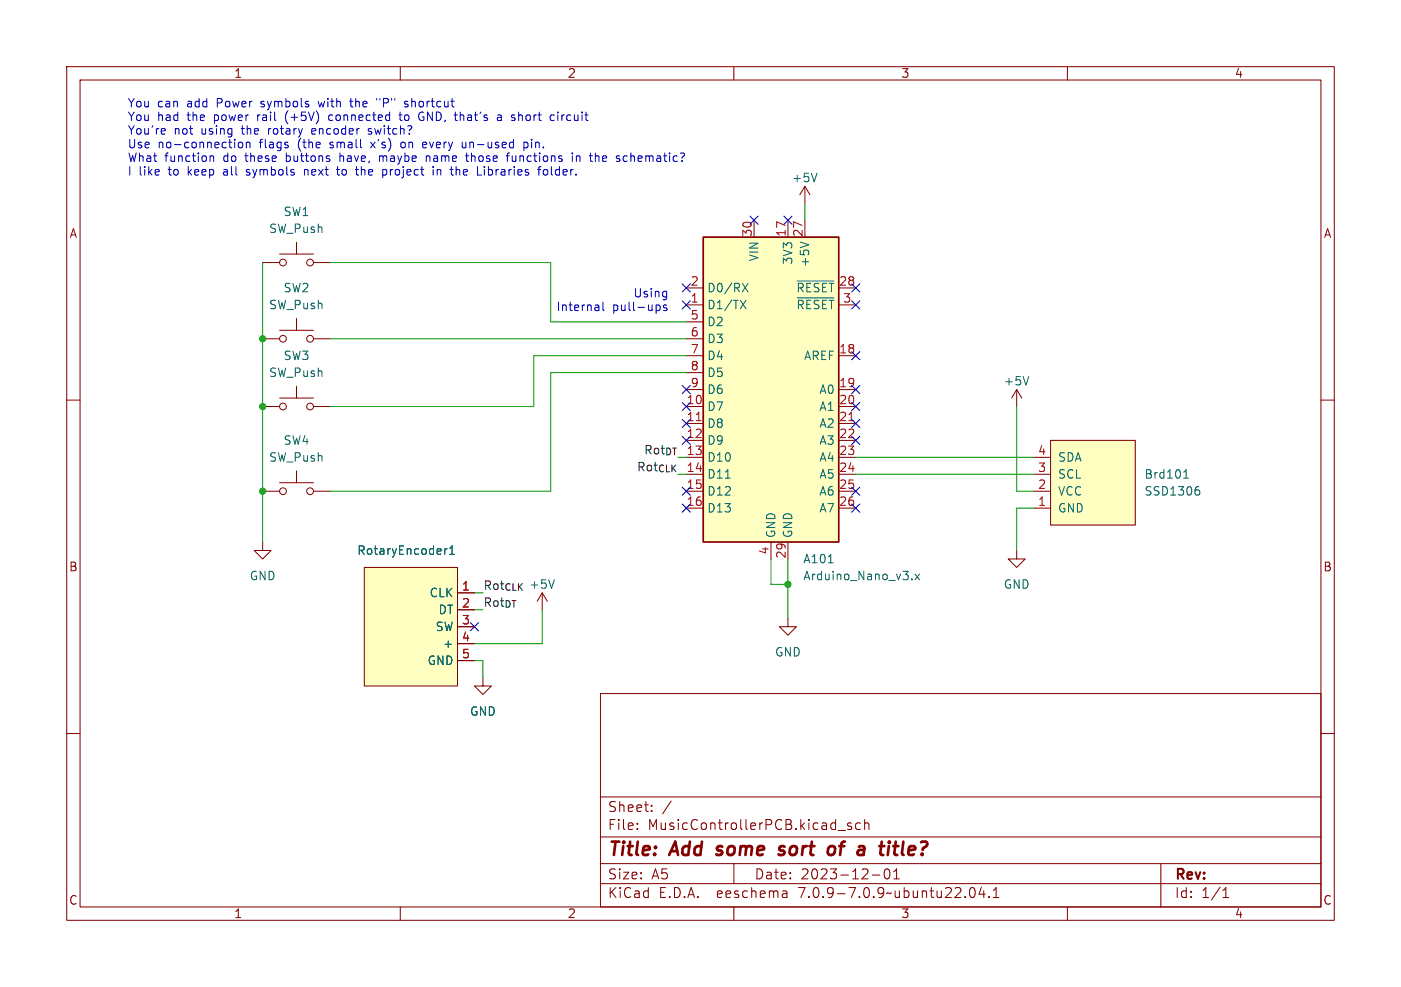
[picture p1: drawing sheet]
<svg xmlns="http://www.w3.org/2000/svg" width="210mm" height="148mm" viewBox="0 0 210 148" stroke-linecap="round" stroke-linejoin="round" font-family="sans-serif">
<g fill="none" stroke="#840000" stroke-width=".15">
<path d="M10 10h190v128h-190zM12 12h186v124h-186zM60 10v2M110 10v2M160 10v2M39.4 39.4h2.5M41.9 38.1h5.1M44.4 36.3v1.8M47 39.4h2.5M113 33v2.6M118.1 33v2.6M120.6 27.9l-.7 1.3"/>
<path d="M120.6 27.9v2.6M120.6 33v2.6M120.6 27.9l.8 1.3M10 60h2M39.4 50.8h2.5M41.9 59.7h5.1M41.9 49.5h5.1M44.4 47.8v1.7M44.4 57.9v1.8M47 50.8h2.5M102.9 50.8h2.5M102.9 45.7h2.5"/>
<path d="M102.9 53.3h2.5M102.9 58.4h2.5M102.9 43.2h2.5M102.9 48.3h2.5M102.9 55.9h2.5M125.7 45.7h2.6M125.7 53.3h2.6M125.7 58.4h2.6M125.7 43.2h2.6M152.4 58.4l-.8 1.3M152.4 58.4v2.6M152.4 58.4l.8 1.3"/>
<path d="M198 60h2M39.4 61h2.5M39.4 73.7h2.5M41.9 72.4h5.1M44.4 70.6v1.8M47 61h2.5M47 73.7h2.5M102.9 61h2.5M102.9 63.5h2.5M102.9 66h2.5M102.9 68.6h2.5M102.9 71.1h2.5"/>
<path d="M102.9 73.7h2.5M102.9 76.2h2.5M125.7 61h2.6M125.7 63.5h2.6M125.7 66h2.6M125.7 68.6h2.6M125.7 71.1h2.6M125.7 73.7h2.6M125.7 76.2h2.6M154.9 68.6h2.6M154.9 71.1h2.6M154.9 73.7h2.6"/>
<path d="M154.9 76.2h2.6M157.5 66h12.7v12.7h-12.7zM39.4 81.3v1.3h1.2l-1.2 1.2-1.3-1.2h1.3M54.6 85.1h14v17.8h-14zM68.6 88.9h2.5M68.6 91.4h2.5M68.6 94h2.5M68.6 96.5h2.5M68.6 99.1h2.5M81.3 88.9l-.8 1.3M81.3 88.9v2.5M81.3 88.9l.7 1.3"/>
<path d="M115.6 81.3v2.5M118.1 92.7v1.3h1.3l-1.3 1.3-1.3-1.3h1.3M118.1 81.3v2.5M152.4 82.6v1.2h1.3l-1.3 1.3-1.3-1.3h1.3M10 110h2M72.4 101.6v1.3h1.3l-1.3 1.2-1.3-1.2h1.3M90 104h108v32h-108zM90 119.5h108M198 110h2M60 136v2M90 132.5h108M90 129.5h108"/>
<path d="M90 125.5h108M95.5 124.2v.2M95.5 123.5v.1M97.7 121.5v.2M97.7 120.8v.1M100.6 120.1l-1.3 1.9M110 136v2M110 129.5v3M117.9 133.7l.1 .9M118 134.5l-.2 .1M118 133.9l-.2 .1M125.6 124.5h1.2"/>
<path d="M127.6 123.5l-.3-.1-.3 .2 .1 .2 .5 .2v.3h-.6M129 123.5l-.5-.1-.2 .3v.4l.1 .2h.6M129.6 123.5a.37 .37 0 0 1 .7 .1v.8M129.6 122.9v1.5M130.8 131.2h1.1M132.7 130.4l.3-.1a.94 .94 0 0 1 0 1.5h-.1a.91 .91 0 0 1-.2-1.4zM134 131.8h.8M134 130.7l.4-.4v1.5M145.5 133.2l.3-.1a.94 .94 0 0 1 0 1.5h-.1a.91 .91 0 0 1-.2-1.4zM147.1 133l-.3 1.1h.9M147.5 133.6v1M148.3 134.4v.2"/>
<path d="M148.9 134.6h.9M148.9 133.5l.4-.4v1.5M160 136v2M174 129.5v6.5M183.3 134.6h.9M183.3 133.5l.5-.4v1.5"/>
<circle cx="42.4" cy="39.4" r=".51"/>
<circle cx="46.5" cy="39.4" r=".51"/>
<circle cx="42.4" cy="50.8" r=".51"/>
<circle cx="46.5" cy="50.8" r=".51"/>
<circle cx="42.4" cy="61" r=".51"/>
<circle cx="42.4" cy="73.7" r=".51"/>
<circle cx="46.5" cy="61" r=".51"/>
<circle cx="46.5" cy="73.7" r=".51"/>
</g>
<g fill="none" stroke="#840000" stroke-width=".4">
<path d="M107.4 128.1l.1 .1M107.6 127l-.1 .3v.1M117.6 127a.49 .49 0 0 0-.8 .3l.1 .1 .6 .2 .1 .3-.3 .3-.6-.1M124.9 126.9l.3 .4-.1 .5-.2 .3M125.8 126.9h.8M132.2 126.2l-.2 1.7M133.3 126.2l-.1 .1 .1 .1M133.3 126.2l.1 .1-.1 .1M133.3 126.2v.2M133.9 126.9h.8M134.3 126.2l-.2 1.7M134.3 128.2h.2"/>
<path d="M135.4 126.2l-.2 1.7 .2 .3"/>
</g>
<g fill="none" stroke="#006464" stroke-width=".15">
<path d="M120 36.3l1.2 .4M122.5 26l-.5 1.2M111 45l.8 1.3M111.3 42.5l.8 1.3M111.8 45l-.8 1.3M112.1 42.5l-.8 1.3M119.5 42.1h5.5M119.5 44.7h5.5M154.2 56.5l-.4 1.2M108.7 71.7h.8M177.4 71.7h.8M177.4 70.8l.4-.4v1.3"/>
<path d="M179.4 73.5h.3l.1 .2v.4l-.4 .1M179.5 73h.2M66.7 82.3v.8M67 82.3h-.2l-.1 .2M67.4 83.1h.7M67.4 82.2l.4-.3v1.2M83.1 86.9l-.4 1.3M124.2 84.4h.7M136.7 86.8v.1M137.2 86.1l.6 .8M137.8 86.1l-.6 .8"/>
</g>
<g fill="#ffffc2" stroke="#ffffc2" stroke-width=".15">
<path d="M54.6 85.1h14v17.8h-14z"/>
<path d="M105.4 35.6h20.3v45.7h-20.3z"/>
<path d="M157.5 66h12.7v12.7h-12.7z"/>
</g>
<path d="M105.4 35.6h20.3v45.7h-20.3z" fill="none" stroke="#840000" stroke-width=".25"/>
<path d="M104.4 63.1h.7M127.2 63.1h.8" fill="none" stroke="#a90000" stroke-width=".15"/>
<g fill="none" stroke="#0000c2" stroke-width=".15">
<path d="M24.6 19.3l.2 .3-.6 .1M42.9 17.2l-.1 .5 .1 .5M46.9 19.3l-.2 .2v.4l.2 .2M47.3 19.6l-.6 .1M47.7 15.2l.2 .8M49.8 17.2h-.3l-.2 .3v.5l.5 .1M52.4 15.2h.5M52.6 14.8v1.1l.3 .1M55.6 19.3h-.2l-.2 .2 .1 .1 .3 .1M56.5 14.8v.2M56.9 14.8v.2M59.8 17.2h.5"/>
<path d="M60 16.8v1.1l.3 .2M61.1 15.2h-.3l-.2 .2 .1 .1 .4 .2v.3h-.5M63.2 16.8l-.2 .1M63.3 17.5h.2M63.4 16.8l.1 .1M63.5 18l-.2 .1-.3-.1M74.6 17.3h.5l.1 .8M75.2 17.5l-.5 .1a.25 .25 0 0 0-.2 .2 .25 .25 0 0 0 .2 .3l.5-.1M78.1 17.2l-.3 .2M83 17.2l.1 .1M83.1 18l-.1 .1M83.6 16.8v.1"/>
<path d="M83.6 17.2v.9M24.7 20.1h-.1M31.5 23.4v.8M31.5 23.5l.2-.1h.3v.8M35.8 21.4l.3-.1 .3 .3v.3l-.3 .3-.3-.1-.1-.2v-.3zM36.9 21.4l.2-.1 .3 .1 .1 .8M36.9 21.3v.9M36.9 26.2l.2 .1M37.1 25.4l-.2 .2 .2 .2M45.6 25.4v.9M46 25.4l-.4 .1M50.4 25.4h.5"/>
<path d="M50.6 25v1.1l.3 .2M51 22.9v1.3M51.1 23.4l-.1 .1M53.3 25.4h.4M53.6 26.3h.1M55.2 20.1h.4M55.6 21.3l.6 .9M56.2 21.3l-.6 .9M56.9 23.4v.8M57.2 23.4l-.3 .1M57.5 25.4h.2l.3 .3-.1 .4-.4 .2M60.5 21.3l-.3 .1-.1 .2 .1 .4 .3 .2"/>
<path d="M63.4 21.4h.5M63.4 22.1h.5M63.9 23.5l.4-.1 .1 .1M63.9 23.4v.8M64 21.6l-.6 .1M64.9 25v.1M64.9 25.4v.9M65.5 25.5l.4-.1 .2 .2M65.5 25.4v.9M68.4 25.5l.3-.1 .2 .2M69.8 23.4h.5M69.8 22l-.2 .2-.3-.1"/>
<path d="M69.8 21.3v.9M69.9 22.9v1.1l.4 .2M72.6 25v.1M72.6 25.4v.9M75.9 23.4h.5M76.2 22.9l-.1 .2v1.1M76.8 23.4v.6l.2 .2M78.5 21.4l.4-.1 .2 .3v.3l-.1 .2h-.5M78.5 21.3v1.3M80.6 25.4h.5M81 25h-.2M81.6 25.5l.3-.1 .2 .3v.3l-.2 .3-.3-.1-.2-.2v-.3z"/>
<path d="M85.8 22.9v.2M85.8 23.4v.8M86.4 23.5l.4-.1 .1 .1M86.4 23.4v.8M89.3 23.4h.3l.2 .1M94 23.4h-.3l-.3 .2v.4l.1 .2h.5M89.7 45.8l.1 .8M89.8 46.5l-.2 .1M89.8 46l-.2 .1M90.4 45.3v1.1l.2 .2M98.5 45.7h.2l.3 .3-.1 .5-.4 .1M99.8 43.7h.1"/>
<path d="M99.9 43.7v1.1M99.9 44.5h-.1M99.9 45.8l-.3-.1-.2 .2 .1 .2 .4 .1v.3h-.5"/>
</g>
<g fill="none" stroke="#009600" stroke-width=".15">
<path d="M39.4 39.4v41.9M49.5 39.4h33v8.9h20.4M120.6 30.5v2.5M49.5 50.8h53.4M102.9 55.9h-20.4v17.8h-33M102.9 53.3h-22.9v7.7h-30.5M128.3 68.6h26.6M128.3 71.1h26.6M152.4 61v12.7h2.5M154.9 76.2h-2.5v6.4M71.1 91.4h1.3M71.1 99.1h1.3v2.5"/>
<path d="M71.1 88.9h1.3M81.3 91.4v5.1h-10.2M115.6 83.8v3.8h2.5M118.1 83.8v8.9"/>
</g>
<g fill="none" stroke="#000084" stroke-width=".15">
<path d="M112.4 32.4l1.2 1.2M113.6 32.4l-1.2 1.2M117.5 32.4l1.2 1.2M118.7 32.4l-1.2 1.2M102.3 57.8l1.2 1.2M102.3 42.6l1.2 1.2M102.3 45.1l1.2 1.2M103.5 57.8l-1.2 1.2M103.5 42.6l-1.2 1.2M103.5 45.1l-1.2 1.2M127.7 57.8l1.2 1.2M127.7 42.6l1.2 1.2"/>
<path d="M127.7 52.7l1.2 1.2M127.7 45.1l1.2 1.2M128.9 57.8l-1.2 1.2M128.9 42.6l-1.2 1.2M128.9 52.7l-1.2 1.2M128.9 45.1l-1.2 1.2M102.3 60.4l1.2 1.2M102.3 73.1l1.2 1.2M102.3 62.9l1.2 1.2M102.3 65.4l1.2 1.2M102.3 75.6l1.2 1.2M103.5 60.4l-1.2 1.2"/>
<path d="M103.5 73.1l-1.2 1.2M103.5 62.9l-1.2 1.2M103.5 65.4l-1.2 1.2M103.5 75.6l-1.2 1.2M127.7 62.9l1.2 1.2M127.7 75.6l1.2 1.2M127.7 65.4l1.2 1.2M127.7 73.1l1.2 1.2M127.7 60.4l1.2 1.2M128.9 62.9l-1.2 1.2M128.9 75.6l-1.2 1.2M128.9 65.4l-1.2 1.2"/>
<path d="M128.9 73.1l-1.2 1.2M128.9 60.4l-1.2 1.2M70.5 93.4l1.2 1.2M71.7 93.4l-1.2 1.2"/>
</g>
<g fill="#009600" stroke="#009600" stroke-width=".15">
<circle cx="39.4" cy="50.8" r=".46"/>
<circle cx="39.4" cy="73.7" r=".46"/>
<circle cx="39.4" cy="61" r=".46"/>
<circle cx="118.1" cy="87.6" r=".46"/>
</g>
<g font-size="2.8" fill="#840000">
<text x="91" y="128.9">Title:</text>
<text x="100.7" y="128.9">Add</text>
<text x="108.3" y="128.9">some</text>
<text x="118.5" y="128.9">sort</text>
<text x="126.6" y="128.9">of</text>
<text x="131.9" y="128.9">a</text>
<text x="136" y="128.9">title?</text>
</g>
<g font-size="2.1" fill="#840000">
<text x="91" y="124.7">File:</text>
<text x="91" y="122">Sheet:</text>
<text x="97.1" y="124.7">MusicControllerPCB.kicad_sch</text>
<text x="91" y="134.9">KiCad</text>
<text x="91" y="132.1">Size:</text>
<text x="97.7" y="132.1">A5</text>
<text x="98.7" y="134.9">E.D.A.</text>
<text x="107.6" y="134.9">eeschema</text>
<text x="113" y="132.1">Date:</text>
<text x="120" y="134.9">7.0.9-7.0.9~ubuntu22.04.1</text>
<text x="120" y="132.1">2023-12-01</text>
<text x="176" y="132.3">Rev:</text>
<text x="176" y="134.9">Id:</text>
<text x="180.1" y="134.9">1/1</text>
</g>
<g font-size="1.8" fill="#840000">
<text x="35" y="11.9">1</text>
<text x="85" y="11.9">2</text>
<text x="135" y="11.9">3</text>
<text x="185" y="11.9">4</text>
<text x="10.3" y="35.9">A</text>
<text x="198.4" y="35.9">A</text>
<text x="10.3" y="85.9">B</text>
<text x="198.3" y="85.9">B</text>
<text x="10.3" y="135.9">C</text>
<text x="35" y="137.9">1</text>
<text x="85" y="137.9">2</text>
<text x="135" y="137.9">3</text>
<text x="185" y="137.9">4</text>
<text x="198.3" y="135.9">C</text>
</g>
<g font-size="1.8" fill="#0000c2">
<text x="19" y="16.2">You</text>
<text x="23.6" y="16.2">can</text>
<text x="28.2" y="16.2">add</text>
<text x="32.8" y="16.2">Power</text>
<text x="39.6" y="16.2">symbols</text>
<text x="48.4" y="16.2">with</text>
<text x="53.4" y="16.2">the</text>
<text x="57.5" y="16.2">&quot;P&quot;</text>
<text x="61.9" y="16.2">shortcut</text>
<text x="19" y="18.2">You</text>
<text x="19" y="20.3">You're</text>
<text x="19" y="22.3">Use</text>
<text x="23.6" y="18.2">had</text>
<text x="23.7" y="22.3">no-connection</text>
<text x="26.1" y="20.3">not</text>
<text x="28.2" y="18.2">the</text>
<text x="30.3" y="20.3">using</text>
<text x="32.4" y="18.2">power</text>
<text x="36.5" y="20.3">the</text>
<text x="39" y="18.2">rail</text>
<text x="39.1" y="22.3">flags</text>
<text x="40.7" y="20.3">rotary</text>
<text x="43.4" y="18.2">(+5V)</text>
<text x="44.9" y="22.3">(the</text>
<text x="47.4" y="20.3">encoder</text>
<text x="49.9" y="22.3">small</text>
<text x="50.1" y="18.2">connected</text>
<text x="56.1" y="20.3">switch?</text>
<text x="56.3" y="22.3">x's)</text>
<text x="61" y="22.3">on</text>
<text x="61" y="18.2">to</text>
<text x="64" y="18.2">GND, that's</text>
<text x="64.4" y="22.3">every</text>
<text x="70.5" y="22.3">un-used</text>
<text x="76.2" y="18.2">a</text>
<text x="78.6" y="18.2">short</text>
<text x="80" y="22.3">pin.</text>
<text x="84.6" y="18.2">circuit</text>
<text x="19" y="24.4">What</text>
<text x="19" y="26.4">I</text>
<text x="20.8" y="26.4">like</text>
<text x="24.7" y="24.4">function</text>
<text x="25.4" y="26.4">to</text>
<text x="28.4" y="26.4">keep</text>
<text x="33.6" y="24.4">do</text>
<text x="34" y="26.4">all</text>
<text x="37.1" y="24.4">these</text>
<text x="37.6" y="26.4">symbols</text>
<text x="43.3" y="24.4">buttons</text>
<text x="46.5" y="26.4">next</text>
<text x="51.6" y="24.4">have,</text>
<text x="51.6" y="26.4">to</text>
<text x="54.7" y="26.4">the</text>
<text x="57.7" y="24.4">maybe</text>
<text x="58.8" y="26.4">project</text>
<text x="64.9" y="24.4">name</text>
<text x="66.6" y="26.4">in</text>
<text x="69.5" y="26.4">the</text>
<text x="71.2" y="24.4">those</text>
<text x="73.6" y="26.4">Libraries</text>
<text x="77.5" y="24.4">functions</text>
<text x="83" y="26.4">folder.</text>
<text x="87.4" y="24.4">in</text>
<text x="90.3" y="24.4">the</text>
<text x="94.5" y="24.4">schematic?</text>
<text x="83.3" y="46.7">Internal</text>
<text x="91.8" y="46.7">pull-ups</text>
<text x="94.9" y="44.7">Using</text>
</g>
<g font-size="1.8" fill="#006464">
<text x="118.6" y="27.5">+5V</text>
<text x="40.2" y="35.2">SW_Push</text>
<text x="42.4" y="32.6">SW1</text>
<text x="113.9" y="39.3" transform="rotate(-90 113.9 39.3)">VIN</text>
<text x="119" y="39.8" transform="rotate(-90 119 39.8)">3V3</text>
<text x="121.5" y="40.1" transform="rotate(-90 121.5 40.1)">+5V</text>
<text x="40.2" y="46.6">SW_Push</text>
<text x="42.4" y="44">SW2</text>
<text x="105.9" y="46.6">D1/TX</text>
<text x="105.9" y="44">D0/RX</text>
<text x="119.3" y="44">~{RESET}</text>
<text x="119.3" y="46.6">~{RESET}</text>
<text x="105.9" y="49.1">D2</text>
<text x="105.9" y="51.7">D3</text>
<text x="40.2" y="56.7">SW_Push</text>
<text x="42.4" y="54.2">SW3</text>
<text x="105.9" y="54.2">D4</text>
<text x="105.9" y="56.7">D5</text>
<text x="105.9" y="59.3">D6</text>
<text x="120.4" y="54.2">AREF</text>
<text x="122.7" y="59.3">A0</text>
<text x="150.4" y="58">+5V</text>
<text x="105.9" y="61.8">D7</text>
<text x="105.9" y="64.4">D8</text>
<text x="122.7" y="61.8">A1</text>
<text x="122.7" y="64.4">A2</text>
<text x="40.2" y="69.4">SW_Push</text>
<text x="42.4" y="66.9">SW4</text>
<text x="105.9" y="66.9">D9</text>
<text x="105.9" y="69.4">D10</text>
<text x="105.9" y="72">D11</text>
<text x="122.7" y="66.9">A3</text>
<text x="122.7" y="69.4">A4</text>
<text x="122.7" y="72">A5</text>
<text x="158.5" y="72">SCL</text>
<text x="158.5" y="69.4">SDA</text>
<text x="171.5" y="72">Brd101</text>
<text x="105.9" y="74.5">D12</text>
<text x="105.9" y="77.1">D13</text>
<text x="122.7" y="74.5">A6</text>
<text x="122.7" y="77.1">A7</text>
<text x="158.5" y="77.1">GND</text>
<text x="158.5" y="74.5">VCC</text>
<text x="171.5" y="74.5">SSD1306</text>
<text x="53.5" y="83.4">RotaryEncoder1</text>
<text x="116.4" y="80.8" transform="rotate(-90 116.4 80.8)">GND</text>
<text x="119" y="80.8" transform="rotate(-90 119 80.8)">GND</text>
<text x="37.3" y="87.2">GND</text>
<text x="64.3" y="89.8">CLK</text>
<text x="79.2" y="88.5">+5V</text>
<text x="120.3" y="84.7">A101</text>
<text x="120.3" y="87.2">Arduino_Nano_v3.x</text>
<text x="150.4" y="88.5">GND</text>
<text x="65.2" y="94.8">SW</text>
<text x="65.6" y="92.3">DT</text>
<text x="64" y="99.9">GND</text>
<text x="66.3" y="97.4">+</text>
<text x="116.1" y="98.7">GND</text>
<text x="70.4" y="107.5">GND</text>
</g>
<g font-size="1.8" fill="#a90000">
<text x="112.8" y="35.6" transform="rotate(-90 112.8 35.6)">30</text>
<text x="117.9" y="35.6" transform="rotate(-90 117.9 35.6)">17</text>
<text x="120.4" y="35.6" transform="rotate(-90 120.4 35.6)">27</text>
<text x="103.4" y="45.5">1</text>
<text x="103.4" y="42.9">2</text>
<text x="125.7" y="42.9">28</text>
<text x="126.3" y="45.5">3</text>
<text x="103.4" y="48">5</text>
<text x="103.4" y="50.5">6</text>
<text x="103.4" y="53.1">7</text>
<text x="125.7" y="53.1">18</text>
<text x="103.4" y="55.6">8</text>
<text x="103.4" y="58.2">9</text>
<text x="125.7" y="58.2">19</text>
<text x="102.8" y="60.7">10</text>
<text x="102.8" y="63.2">11</text>
<text x="102.8" y="65.8">12</text>
<text x="125.7" y="60.7">20</text>
<text x="125.7" y="63.2">21</text>
<text x="125.7" y="65.8">22</text>
<text x="102.8" y="68.3">13</text>
<text x="102.8" y="70.9">14</text>
<text x="125.7" y="68.3">23</text>
<text x="125.7" y="70.9">24</text>
<text x="155.5" y="70.9">3</text>
<text x="155.5" y="68.3">4</text>
<text x="102.8" y="73.4">15</text>
<text x="102.8" y="75.9">16</text>
<text x="125.7" y="73.4">25</text>
<text x="125.7" y="75.9">26</text>
<text x="155.5" y="75.9">1</text>
<text x="155.5" y="73.4">2</text>
<text x="115.3" y="83.3" transform="rotate(-90 115.3 83.3)">4</text>
<text x="117.9" y="83.9" transform="rotate(-90 117.9 83.9)">29</text>
<text x="69.1" y="88.6">1</text>
<text x="69.1" y="91.2">2</text>
<text x="69.1" y="93.7">3</text>
<text x="69.1" y="96.3">4</text>
<text x="69.1" y="98.8">5</text>
</g>
<g font-size="1.8" fill="#009600">
<text x="95.3" y="70.8">Rot_{CLK}</text>
<text x="96.4" y="68.2">Rot_{DT}</text>
</g>
<g font-size="1.8" fill="#0f0f0f">
<text x="72.4" y="88.6">Rot_{CLK}</text>
<text x="72.4" y="91.1">Rot_{DT}</text>
</g>
</svg>
